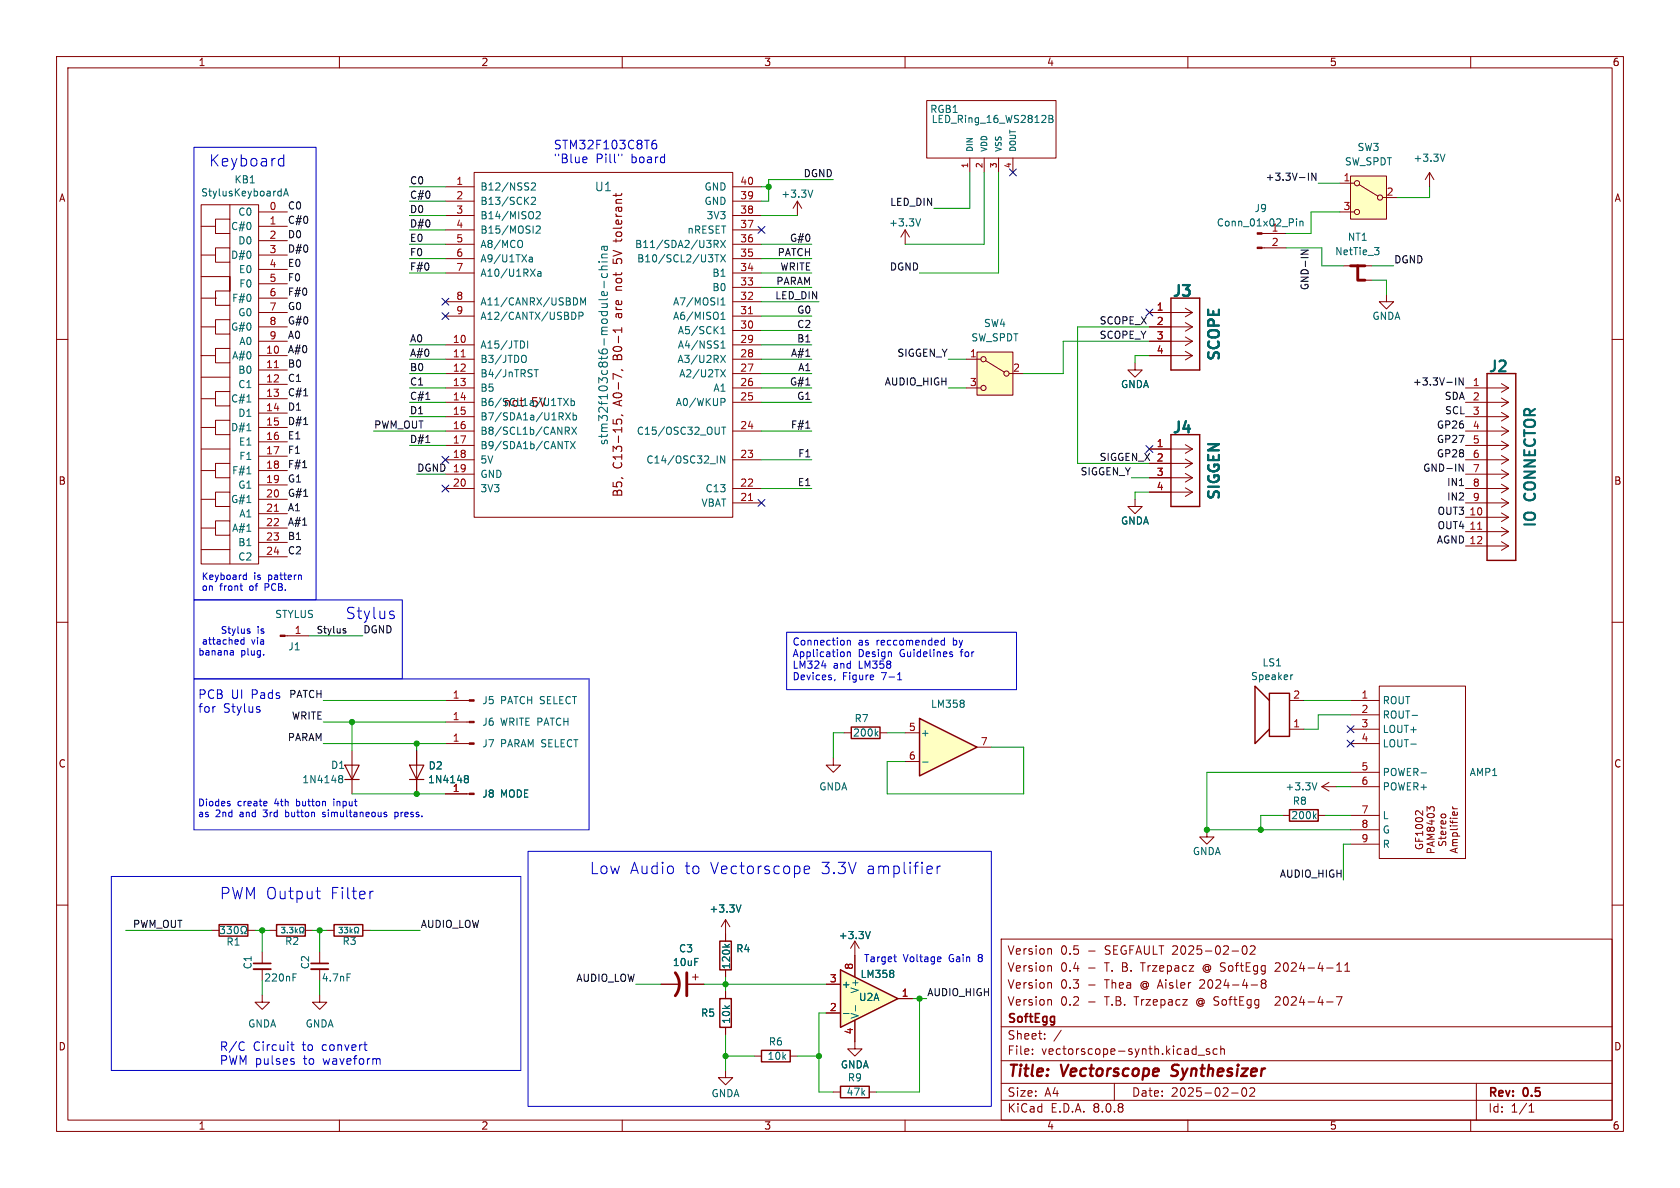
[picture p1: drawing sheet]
<svg xmlns="http://www.w3.org/2000/svg" width="297mm" height="210mm" viewBox="0 0 297 210" stroke-linecap="round" stroke-linejoin="round" font-family="sans-serif">
<g fill="none" stroke="#840000" stroke-width=".18">
<path d="M10 10h277v190h-277zM12 12h273v186h-273zM60 10v2M110 10v2M160 10v2M210 10v2M260 10v2M78.7 33h5.1M78.7 35.6h5.1M78.7 38.1h5.1M83.8 30.5h45.7v60.9h-45.7zM129.5 33h5.1"/>
<path d="M129.5 35.6h5.1M129.5 38.1h5.1M78.7 55.9h5.1M78.7 53.3h5.1M78.7 48.3h5.1M78.7 45.7h5.1M78.7 43.2h5.1M78.7 40.6h5.1M129.5 58.4h5.1M129.5 55.9h5.1M129.5 53.3h5.1M129.5 50.8h5.1"/>
<path d="M129.5 48.3h5.1M129.5 45.7h5.1M129.5 43.2h5.1M129.5 40.6h5.1M203.2 57.8h7.6M203.2 55.2h7.6M209.5 59.6l1.3 .7M209.5 57l1.3 .8M209.5 54.5l1.3 .7M210.8 57.8l-1.3 .7M210.8 55.2l-1.3 .8M10 60h2"/>
<path d="M78.7 61h5.1M78.7 63.5h5.1M78.7 66h5.1M78.7 68.6h5.1M78.7 71.1h5.1M78.7 73.7h5.1M78.7 76.2h5.1M78.7 78.7h5.1M129.5 61h5.1M129.5 63.5h5.1M129.5 66h5.1M129.5 68.6h5.1"/>
<path d="M129.5 71.1h5.1M129.5 76.2h5.1M203.2 62.9h7.6M203.2 60.3h7.6M203.2 79.4h7.6M209.5 62.1l1.3 .8M209.5 78.6l1.3 .8M210.8 62.9l-1.3 .7M210.8 60.3l-1.3 .8M210.8 79.4l-1.3 .7M259.1 68.6h7.6M259.1 71.1h7.6"/>
<path d="M259.1 73.7h7.6M259.1 76.2h7.6M259.1 78.7h7.6M265.4 78l1.3 .7M265.4 75.4l1.3 .8M265.4 72.9l1.3 .8M265.4 70.4l1.3 .7M265.4 67.8l1.3 .8M266.7 78.7l-1.3 .8M266.7 76.2l-1.3 .8M266.7 73.7l-1.3 .7M266.7 71.1l-1.3 .8"/>
<path d="M266.7 68.6l-1.3 .7M285 60h2M78.7 81.3h5.1M78.7 83.8h5.1M78.7 86.4h5.1M129.5 81.3h5.1M129.5 86.4h5.1M129.5 88.9h5.1M203.2 87h7.6M203.2 84.5h7.6M203.2 81.9h7.6M209.5 86.2l1.3 .8"/>
<path d="M209.5 83.7l1.3 .8M209.5 81.2l1.3 .7M210.8 87l-1.3 .8M210.8 84.5l-1.3 .7M210.8 81.9l-1.3 .8M259.1 81.3h7.6M259.1 83.8h7.6M259.1 86.4h7.6M259.1 88.9h7.6M259.1 96.5h7.6M259.1 94h7.6M259.1 91.4h7.6"/>
<path d="M265.4 95.8l1.3 .7M265.4 93.2l1.3 .8M265.4 90.7l1.3 .7M265.4 88.1l1.3 .8M265.4 85.6l1.3 .8M265.4 83.1l1.3 .7M265.4 80.5l1.3 .8M266.7 96.5l-1.3 .8M266.7 94l-1.3 .7M266.7 91.4l-1.3 .8M266.7 88.9l-1.3 .8M266.7 86.4l-1.3 .7"/>
<path d="M266.7 83.8l-1.3 .8M266.7 81.3l-1.3 .7M10 110h2M285 110h2M62.2 132.7v7.6M10 160h2M46.4 168.3v2M46.4 171.3v2.1M128.3 162.6l.7 1.2M128.3 162.6v2.5M128.3 162.6l-.8 1.2M151.1 168.9v3.8"/>
<path d="M177 166h108v32h-108zM185.7 176.7l.2 .2v.8M185.7 170.7l.2 .2v.8M185.7 167.7l.2 .2v.8M185.7 173.7l.2 .2v.8M212.9 170.7a.69 .69 0 0 0 0 1M217.8 168.1h1.2M219.7 167.3l.3-.1a.81 .81 0 0 1 .5 .6 .81 .81 0 0 1-.3 .8l-.1 .1a.81 .81 0 0 1-.4-1.4zM221 167.3l.6-.1 .2 .1 .1 .3-.9 1.1h.9M221.2 174.1h1.1M223.2 173.8l-.2-.2 .2-.4 .5 .1 .1 .2-.3 .3M223.2 173.8l-.2 .3v.3l.2 .3 .5-.1 .1-.2-.1-.4-.2-.2"/>
<path d="M223.2 173.8h.3M225.7 176.2l-.2 .1M225.7 170.2l-.2 .1M226.2 176.8l-.8 .9h.9M226.2 170.8l-.8 .9h.9M234.5 177.1h1.2M236.2 176.2h1l-.6 1.5M236.3 171.7h.9M236.3 170.6l.4-.4v1.5M237.7 171.7h.9M237.7 170.6l.5-.4v1.5M285 160h2"/>
<path d="M60 198v2M110 198v2M151.1 180.3v5.1h1.3l-1.3 1.3-1.2-1.3h1.2M160 198v2M177 194.5h108M177 191.5h108M177 187.5h108M177 181.5h108M182.5 186.3v.1M182.5 185.5v.1M184.7 183.6v.1M184.7 182.8v.1"/>
<path d="M187.6 182.1l-1.3 2M197 191.5v3M210 198v2M211.8 186.5h1.2M213.8 185.5l-.3-.1-.3 .2 .1 .2 .5 .2v.3h-.6M215.2 185.5l-.5-.1-.2 .3v.4l.1 .2h.6M215.8 185.5l.2-.1 .4 .1 .1 .9M215.8 184.9v1.5M217.7 193.2h1.2M219.7 192.4a.81 .81 0 0 0 .3 1.4l.2-.1 .2-.5-.2-.8M221.7 192.4v.5l-.8 .9h.9M260 198v2"/>
<path d="M261 191.5v6.5M270.3 196.6h.9M270.3 195.5l.4-.4v1.5"/>
</g>
<path d="M207 190.1l.3 .1M207.3 188.4l-.1 .4 .1 .2" fill="none" stroke="#840000" stroke-width=".4"/>
<g fill="none" stroke="#006464" stroke-width=".18">
<path d="M93.9 32.5l.5-.2 .3 .4-.8 .9h.8M93.9 35l.5-.1 .3 .3-.8 .9h.8M94.8 37.5l.5-.1 .2 .4-.8 .9h.8M92.1 42.5l.1 .1a.81 .81 0 0 1-.1 1.2M93.5 46.1l.2 .2 .4-.1M93.6 45.5h.5v.8M94.1 45.8h-.4l-.2 .2M94.8 40.1l.5-.2 .2 .4-.8 .9h.8M95.1 48.1h.5v.7M95.6 48.3l-.4 .1-.2 .1 .2 .3h.4M101.6 55.3l.2 .4-.2 .7M102 52.8l.1 .4-.1 .5"/>
<path d="M102.4 55.9l.6-.1 .1-.2-.1-.3-.6-.1v1.3M102.7 53.9v-1.3l.4 1 .4-1v1.3M105.9 46.3h.1M105.9 47.7h1.5M106.4 46.3h1M106.4 45.6h1M106.4 48.3v.5l.3 .3h.4l.2-.2v-.6M106.7 43.5l.1 .6a.3 .3 0 0 0 .3 .2 .3 .3 0 0 0 .3-.2l-.1-.6M106.8 49.7v1.2M107.4 43.5l-1 .1v.6M107.4 44.9l-1 .1v.4l.1 .2M107.4 47l-1 .1v.4l.1 .2"/>
<path d="M126.2 43.2l.7-.1 .1-.2-.1-.3-.7-.1v1.3M126.4 45h.7M126.5 43.2l.5 .6M126.7 45v1.3M127.4 45l.8 1.3M127.4 42.5l.8 1.3M127.5 53l.3-.4v1.3M127.5 55.6l.3-.4v1.3M127.5 58.1l.3-.4v1.3M127.5 59h.7M127.5 56.5h.7M127.5 53.9h.7"/>
<path d="M128.2 45l-.8 1.3M128.2 42.5l-.8 1.3M92.5 62.8a.43 .43 0 0 1 .5 .4v.5a.43 .43 0 0 1-.5 .4M92.6 60.5l.1 .3-.1 .6M93.3 60.3v1.2M94.4 65.3h.8M94.8 65.3v1.3M99.6 70.4l.9 1.3M99.8 78h.7M99.9 75.5h.5l.3 .3-.2 .3-.6 .1M100 73l.8 1.2M100.2 78v1.3"/>
<path d="M100.2 76.2l.5 .6M100.5 70.4l-.9 1.3M100.8 73l-.8 1.2M100.8 78l.9 1.3M101 70.4v1.3M101 70.9h.3l.3 .2-.2 .5h-.4M101.1 75.5l.8 1.3M101.3 73v1.2M101.3 73.5l.4-.1 .2 .2-.1 .6h-.5M101.7 78l-.9 1.3M101.9 75.5l-.8 1.3M127.4 65.3l.8 1.3"/>
<path d="M127.4 62.8l.8 1.3M127.5 70.4h.4l.3 .3-.1 .3-.6 .1M127.5 61.5h.7M127.5 60.6l.3-.3v1.2M127.6 75.5h.7M127.9 75.5v1.3M128.2 65.3l-.8 1.3M128.2 62.8l-.8 1.3M128.1 80.6v1.3l-.7-1.3v1.3M60 137.6h.1M60 137.2l.3-.1 .2 .1 .1 .2-.3 .2M60.1 137.6h.2"/>
<path d="M60.1 137.6l-.1 .1M60.3 137.6l.3 .3-.1 .4-.2 .1-.3-.1M131 160l-.4 1.2M51.8 172.8h.4M51.8 172.2h.6M151.2 177.8v.9"/>
</g>
<path d="M108.4 45.8v.7l.7 .1-.1-.6M108.9 51.3h1M108.9 50.9l.1 .4M109.9 46l-.1 .6M109.9 57.9v.9M109.9 58.3h-1.5l.2 .2M109 74.9v-.5l.3-.3 .5 .1v.7M109.8 73.4l.3 .1M109.8 65.4l.3 .1" fill="none" stroke="#840000" stroke-width=".19"/>
<path d="M132.3 55.5h.7M81.5 63.1h.7M132.3 88.5h.7M261.2 93.6h.8" fill="none" stroke="#a90000" stroke-width=".18"/>
<path d="M207 52.7h5.1v12.7h-5.1zM207 76.8h5.1v12.7h-5.1zM262.9 66h5.1v33.1h-5.1z" fill="none" stroke="#840000" stroke-width=".25"/>
<path d="M44.8 171.3h3.1" fill="none" stroke="#840000" stroke-width=".33"/>
<path d="M44.8 170.3h3.1" fill="none" stroke="#840000" stroke-width=".3"/>
<path d="M61 135.3h2.5l-1.3 2.5zM61 137.8h2.5" fill="none" stroke="#840000" stroke-width=".2"/>
<path d="M148.6 171.5l10.1 5-10.1 5.1z" fill="#ffffc2"/>
<path d="M150.5 128.5h5.1v2.1h-5.1zM224.4 122.6h3.6v7.6h-3.6zM224.4 123.8l-2.5-2.5v10.1l2.5-2.5M228 143.1h5v2.1h-5zM148.6 171.5l10.1 5-10.1 5.1z" fill="none" stroke="#840000" stroke-width=".25"/>
<g fill="none" stroke="#840000" stroke-width=".18">
<path d="M160 40.6l.8 1.3M160 40.6v2.6M160 40.6l-.7 1.3M200.7 64.1v1.3h1.2l-1.2 1.3-1.3-1.3h1.3M200.7 88.3v1.2h1.2l-1.2 1.3-1.3-1.3h1.3M50.4 112.4h4.2M149.2 129.5h1.3M155.6 129.5h1.2M228 123.8h2.5M228 128.9h2.5M233.7 139.1h2.5M233.7 139.1l1.2 .7"/>
<path d="M234.9 138.3l-1.2 .8M238.8 139.1h5M238.8 123.8h5M238.8 126.4h5M238.8 128.9h5M238.8 131.4h5M238.8 136.5h5M243.8 121.3h15.3v30.5h-15.3zM213.4 146.7v1.3h1.2l-1.2 1.2-1.3-1.2h1.3M226.7 144.1h1.3M233 144.1h1.3M238.8 144.1h5"/>
<path d="M238.8 146.7h5M238.8 149.2h5M250.2 148.1v.6h1.3M250.3 149.3a.59 .59 0 0 0 .6 .7 .59 .59 0 0 0 .6-.7h-.5v.2M250.3 144.7a.75 .75 0 0 1 1.2 .3 .72 .72 0 0 1-1.3-.2zM250.3 145.9a.75 .75 0 0 1 1.2 .3 .72 .72 0 0 1-1.3-.2zM250.8 148.3v.4M251.5 143.3v.8l-.9-.8-.4 .3 .2 .5M251.5 147v.7M251.5 147.3h-1.3l.4 .4M252.3 143.4v-.8l.5 .4 .1-.3h.5l.2 .1-.2 .6M252.3 144a.75 .75 0 0 1 1.3 .2 .72 .72 0 0 1-1.3-.1z"/>
<path d="M252.7 145.1h.9M252.8 146.5l-.2-.3-.3 .3v.3l.2 .2 .3-.3M252.8 146.5l.3-.3 .3 .1 .2 .2-.1 .3-.2 .2-.3-.1-.2-.2M252.8 146.5v.2M253 150.7l-.1-.6-.2-.1h-.3l-.1 .7h1.3M253.1 145v.7l-.9-.3M253.2 148.9v.6M253.6 148.8l-1.3 .4 1.3 .4M253.6 147.5h-1.3l.9 .4-.9 .4h1.3M254.4 148.7l-.1 .5 .2 .2h.3l.3-.5 .3-.2 .2 .3-.1 .5M254.8 146l.2 .4M254.8 147.9v.5"/>
<path d="M254.8 146.4h.8M254.8 144l.6-.1 .1 .1 .1 .3-.2 .3h-.4l-.2-.3zM255.5 145.1l.1 .4-.2 .2-.6-.1v-.5h.3l.1 .6M255.5 147l.1 .4-.2 .1h-.6v-.5l.3-.1 .1 .6M255.6 147.9l-.2 .3h-1.1M256.4 146h.1M256.4 145.1l.2 .3h1M256.4 144.7h.1M256.8 149.5h.8M256.8 142.6l.2 .4M256.8 145.1v.5M256.8 147.8h1.3"/>
<path d="M256.8 146h.8M256.8 144.7h.8M256.8 143h.8M256.9 147.8l-.1-.4 .2-.2 .6 .1v.5M257 149l-.2 .1 .1 .4M257 149h.6M257.3 150v.6M257.6 143.6v.3l-.1 .2h-.6v-.5l.2-.1 .1 .6M257.6 149.9l-1.2 .4 1.2 .5M257.6 148.4l-.7 .1-.1 .3 .2 .2M257.6 146.5l-.1 .2h-1.1M116.8 174h3.3"/>
<path d="M121.7 174h2.8M122.4 172.7h1M122.9 172.2v1M146 179.1h2.6M146 174h2.6M151.1 166.4l.8 1.2M151.1 166.4v2.5M151.1 166.4l-.7 1.2M158.7 176.5h2.6M128.3 189.2v1.3h1.2l-1.2 1.3-1.3-1.3h1.3"/>
</g>
<g fill="none" stroke="#006464" stroke-width=".18">
<path d="M162.7 38.7l-.4 1.2M228.5 119.3l-.3 .1M154.9 129.6l.3 .5M155.2 129.3l-.5 .5M232.8 138.4l-.4 1.2M249.4 131.5h1M249.6 126.5h1M251.2 136.6h1M232.3 144.2l.4 .5M232.7 143.9l-.5 .5M149.1 179.2h1M153.9 164.7l-.5 1.2"/>
<path d="M157.9 171.6v.3M157.9 172.2v.5"/>
</g>
<path d="M119.4 172a3.3 3.3 0 0 1 0 4M121.4 172v4" fill="none" stroke="#840000" stroke-width=".51"/>
<path d="M49.5 112.3h.9v.2h-.9z" fill="#840000" stroke="#840000" stroke-width=".18"/>
<path d="M162.6 127l10.1 5.1-10.1 5.1z" fill="#ffffc2"/>
<path d="M162.6 127l10.1 5.1-10.1 5.1z" fill="none" stroke="#840000" stroke-width=".25"/>
<path d="M147.3 134v1.3h1.3l-1.3 1.2-1.3-1.2h1.3M160 129.5h2.6M160 134.6h2.6M172.7 132.1h2.6" fill="none" stroke="#840000" stroke-width=".18"/>
<path d="M163.1 134.7h1M170.4 123.9v.3M170.4 124.4v.5" fill="none" stroke="#006464" stroke-width=".18"/>
<path d="M172.7 62.2h6.4v7.7h-6.4z" fill="#ffffc2"/>
<g fill="none" stroke="#840000" stroke-width=".18">
<path d="M163.8 17.8h22.9v10.1h-22.9zM35.6 36.2h10.1v63.5h-10.1zM38.1 38.7h2.5v2.6h-2.5zM40.6 36.2v2.5M45.7 37.5h5.1M141 35.6l-.8 1.2M141 35.6v2.5M141 35.6l.7 1.2M171.4 27.9v2.6M174 27.9v2.6M176.5 27.9v2.6M179.1 27.9v2.6"/>
<path d="M35.6 57.8h2.5M35.6 52.7h2.5M35.6 45.1h2.5M35.6 40h2.5M38.1 56.5h2.5v2.6h-2.5zM38.1 51.4h2.5v2.6h-2.5zM38.1 43.8h2.5v2.6h-2.5zM38.1 52.7h.1M40.6 46.4v5v-2.5h-5M40.6 41.3v2.5M40.6 54v2.5M40.6 59.1v2.5"/>
<path d="M45.7 57.8h5.1M45.7 52.7h5.1M45.7 45.1h5.1M45.7 40h5.1M45.7 42.5h5.1M45.7 47.6h5.1M45.7 50.2h5.1M45.7 55.2h5.1M223.1 43.8h4.2M223.1 41.3h4.2M35.6 62.9h.1M35.6 79.4h5"/>
<path d="M35.6 75.6h2.5M35.6 70.5h2.5M35.6 66.7h5M35.6 62.9h2.5M38.1 74.3h2.5v2.5h-2.5zM38.1 69.2h2.5v2.6h-2.5zM38.1 61.6h2.5v2.5h-2.5zM40.6 64.1v5.1M40.6 71.8v2.5M40.6 76.8v5.1M45.7 75.6h5.1M45.7 70.5h5.1"/>
<path d="M45.7 62.9h5.1M45.7 65.4h5.1M45.7 67.9h5.1M45.7 73h5.1M45.7 78.1h5.1M45.7 60.3h5.1M170.8 63.5h2.6M170.8 68.6h2.6M172.7 62.2h6.4v7.7h-6.4zM174.2 63.8l3.3 2M178.4 66h2.6M35.6 97.2h5"/>
<path d="M35.6 93.3h2.5M35.6 88.3h2.5M35.6 83.2h2.5M38.1 92.1h2.5v2.5h-2.5zM38.1 87h2.5v2.5h-2.5zM38.1 81.9h2.5v2.6h-2.5zM40.6 84.5v2.5M40.6 89.5v2.6M40.6 94.6v5.1M45.7 93.3h5.1M45.7 88.3h5.1M45.7 83.2h5.1"/>
<path d="M45.7 80.6h5.1M45.7 85.7h5.1M45.7 90.8h5.1M45.7 95.9h5.1M45.7 98.4h5.1M78.7 131.4h4.3M78.7 127.6h4.3M78.7 123.8h4.3M56.5 175.9v1.3h1.3l-1.3 1.2-1.3-1.2h1.3M128.3 165.1v1.3M128.3 171.5v1.2M128.3 175.3v1.2"/>
<path d="M128.3 181.6v1.3"/>
<circle cx="173.9" cy="63.5" r=".46"/>
<circle cx="173.9" cy="68.6" r=".46"/>
<circle cx="177.9" cy="66" r=".46"/>
</g>
<path d="M48.5 65h.7M48.5 90.4h.7" fill="none" stroke="#a90000" stroke-width=".18"/>
<g fill="none" stroke="#006464" stroke-width=".18">
<path d="M49.6 33.8l.1 .1M49.7 33.4v1.2M49.7 34.6h-.1M50.1 34.6l.5-1.2 .4 1.2M50.3 34.3h.6M143.7 33.6l-.4 1.3M185.4 20.4h.5l.2 .2-.2 .4 .2 .1 .1 .3-.3 .3h-.5zM185.4 21h.5M229.2 38.7v.1M229.2 39.1v.8M229.8 39.1v.8M229.8 39.2l.2-.1 .3 .1 .1 .7"/>
<path d="M43.6 71.1h.8M43.6 76.1h.8M43.6 83.8h.8M43.6 93.9h.8M128.1 166.9l.5 .5M129 166.9l-.5 .4"/>
</g>
<g fill="#840000" stroke="#840000" stroke-width=".18">
<path d="M83 131.3h.8v.3h-.8z"/>
<path d="M83 127.5h.8v.3h-.8z"/>
<path d="M222.2 43.7h.9v.2h-.9z"/>
<path d="M222.2 41.1h.9v.3h-.9z"/>
<path d="M83 123.7h.8v.3h-.8z"/>
</g>
<path d="M127.3 166.4h2v5.1h-2zM127.3 176.5h2v5.1h-2z" fill="none" stroke="#840000" stroke-width=".25"/>
<path d="M238.8 31.1h6.3v7.6h-6.3z" fill="#ffffc2"/>
<g fill="none" stroke="#840000" stroke-width=".18">
<path d="M236.9 32.4h2.5M236.9 37.5h2.5M238.8 31.1h6.3v7.6h-6.3zM240.3 32.6l3.3 2.1M244.5 34.9h2.5M252.7 30.5l.8 1.3M252.7 30.5v2.5M252.7 30.5l-.7 1.3M203.2 55.2h3.8M203.2 57.8h3.8M237.5 47h5.1M240 49.5h2.6"/>
<path d="M245.1 52.1v1.2h-1.3l1.3 1.3 1.3-1.3h-1.3M203.2 60.3h3.8M203.2 62.9h3.8M203.2 79.4h3.8M203.2 81.9h3.8M203.2 84.5h3.8M203.2 87h3.8M73.7 132.7v7.6M78.7 140.3h4.3M37.5 164.5h1.2M43.8 164.5h1.3M46.4 175.9v1.3h1.2l-1.2 1.2-1.3-1.2h1.3"/>
<path d="M47.6 164.5h1.3M54 164.5h1.2M56.5 168.3v2M56.5 171.3v2.1M57.8 164.5h1.3M64.1 164.5h1.3M116.8 174h3.3M121.7 174h2.8M128.3 165.1v1.3M128.3 171.5v1.2M128.3 175.3v1.2M146 174h2.6"/>
<path d="M146 179.1h2.6M151.1 168.9v3.8M158.7 176.5h2.6M128.3 181.6v1.3M133.3 186.7h1.3M139.7 186.7h1.3M147.3 193h1.3M151.1 180.3v3.9M153.7 193h1.2"/>
<circle cx="239.9" cy="32.4" r=".46"/>
<circle cx="239.9" cy="37.5" r=".46"/>
<circle cx="244" cy="34.9" r=".46"/>
</g>
<path d="M238.8 47h2.5M240 47v2.5h1.3" fill="none" stroke="#840000" stroke-width=".51"/>
<g fill="none" stroke="#006464" stroke-width=".18">
<path d="M255.5 27.2l-.5 1.3M243 43.8h.8l-.4 .4M243.7 44.3l.1 .2-.1 .5M82.2 137.6h.1M82.2 137.2l.4-.1 .2 .1v.2l-.2 .2M82.3 137.6h.3M82.3 137.6l-.1 .1M82.6 137.6l.2 .3v.4l-.2 .1-.4-.1M131 160l-.4 1.2M38.9 163.8h.8l-.4 .5 .3 .1v.5l-.1 .1-.6-.1M40.1 163.8h.8l-.4 .5 .4 .1v.5l-.2 .1-.6-.1M41.5 163.9l.2-.1a.68 .68 0 0 1 .4 .6 .68 .68 0 0 1-.4 .6l-.2-.1-.1-.3z"/>
<path d="M42.6 165h.3v-.2a.54 .54 0 0 1-.3-.7 .54 .54 0 0 1 .8-.3 .58 .58 0 0 1-.1 1v.2h.3M49.8 163.9h.6l-.4 .4 .3 .1v.4l-.1 .1-.4-.1M50.8 164.8v.1M51.2 163.9h.6l-.3 .4 .2 .1v.4l-.1 .1-.4-.1M52.2 163.9v1M52.3 164.5l.3 .4M52.6 164.3l-.4 .3M53 164.9h.2v-.2a.42 .42 0 0 1-.2-.6 .42 .42 0 0 1 .6-.1l.1 .4-.2 .5h.2M59.9 163.9h.6l-.3 .4 .3 .1v.4l-.2 .1-.4-.1M60.9 163.9h.6l-.4 .4 .3 .1v.4l-.1 .1-.4-.1M61.4 172.2h.6M61.9 163.9v1"/>
<path d="M62 164.5l.3 .4M62.3 164.3l-.4 .3M62.7 164.9h.2v-.2a.42 .42 0 0 1-.2-.6 .42 .42 0 0 1 .6-.1l.1 .4-.2 .5h.2M128.1 166.9l.5 .5M129 166.9l-.5 .4M149.1 179.2h1M151.2 177.8v.9M153.9 164.7l-.5 1.2M157.9 171.6v.3M157.9 172.2v.5"/>
</g>
<path d="M83 140.2h.8v.3h-.8z" fill="#840000" stroke="#840000" stroke-width=".18"/>
<path d="M72.4 135.3h2.5l-1.2 2.5zM72.4 137.8h2.5" fill="none" stroke="#840000" stroke-width=".2"/>
<path d="M55 171.3h3" fill="none" stroke="#840000" stroke-width=".33"/>
<path d="M55 170.3h3" fill="none" stroke="#840000" stroke-width=".3"/>
<path d="M38.7 163.4h5.1v2.1h-5.1zM48.9 163.4h5.1v2.1h-5.1zM59.1 163.4h5v2.1h-5zM134.6 185.7h5.1v2h-5.1zM148.6 192h5.1v2.1h-5.1z" fill="none" stroke="#840000" stroke-width=".25"/>
<g fill="none" stroke="#0f0f0f" stroke-width=".18">
<path d="M231.3 30.6v1.3M232.6 30.6v1.3l-.7-1.3v1.3M230 44.2h1.3l-1.3 .7M53.7 75.1h.7M53.7 70h.7M75.3 70.6h.7M75.3 78.2h.7M142.4 63h.8M142.4 75.7h.8M257.3 66.8v1.3M258.7 66.8v1.3l-.7-1.3v1.3M53.5 92.8h.7"/>
<path d="M53.5 82.7h.7M258 82l.7 1.3v-1.3M60.8 111.5l.3 .1 .1 .1-.2 .2h-.2M61 111.1l.1 .1"/>
</g>
<g fill="none" stroke="#0000c2" stroke-width=".18">
<path d="M34.3 26h21.6v80h-21.6zM49.4 29.2l.2 .1 .6-.1M49.4 28.1l.2-.1 .6 .1M50.2 27.3v2M103.3 27.7l.4 .1 .1 .3-.8 .2M103.7 28.7l-.4 .1M109.9 27.2v.3M115.3 25.5l.5-.1 .3 .3-.1 .5-.5 .1-.2-.1M116 24.8a.54 .54 0 0 0-.7 .4M34.3 106h36.8v14h-36.8zM40.9 115l.3 .1 .1 .7M41.3 115.7l-.4 .1"/>
<path d="M41.3 115.3h-.4M42.4 103.6h.5M42.7 104.3l.2 .1M43.1 102.4h.5M43.1 101.7h.5M43.1 112.7v1.2M43.1 113.1h-.3l-.2 .2 .1 .5h.4M43.6 101.3v1.1M43.9 111.6h.3v.2l-.2 .2h-.2M43.9 111.2h.3M46.6 115.7v.1M53.1 101.7l.2 .1v.6"/>
<path d="M69.2 108.7l.4 .1 .1 .3-.3 .3h-.3M69.2 108l.4 .1M139.1 111.8h40.6v10.1h-40.6zM145.3 117.7h.7M149.1 115.3l.1 .2-.1 .5M149.8 113.2v.8M149.8 115.2v.9M149.8 113.3l.2-.1h.3v.8M149.8 115.4l.2-.2 .3 .1v.8M158.7 119.3l.3-.4v1.3M167 113.2h-.4l-.2 .2 .1 .6h.5M167 112.8v1.2"/>
<path d="M168.1 115.2h.1M168.1 115.7h.3v.2l-.2 .2h-.2M34.3 120h69.8v26.7h-69.8zM45.8 125.4l.2 .2-.2 .3M45.8 124.9l.1 .1M147.6 120.1l-.1 .3M158.7 120.2h.7M19.7 154.9h72.4v34.3h-72.4zM40.5 142.1l.2 .1-.2 .3M40.5 141.7h.2M47 141.7l.2 .2-.6 .2M47.1 142.4l-.1 .1"/>
<path d="M50.5 143.2v1.2M50.5 144.3l.1 .1M50.6 143.6h-.1M55.8 157.5h.8M56.1 158.6l.1 .2 .4 .1M57 144.3l.4 .1M57.4 143.6l-.4 .2 .1 .1 .3 .1M59 141.3v.1M59 141.7v.8M66 157.5l-.5 .2M68.1 144h.2l.1 .2-.2 .2h-.2M68.1 143.6h.2"/>
<path d="M69.8 144.3h.5M69.8 143.6h.5M69.8 143.6v1.2M93.3 150.5h82v45.1h-82zM142.2 153.8l.9-.2-.1-.4-.5-.1-.3 .3 .1 .9 .2 .1 .5-.1M164.7 153.2l.1 .4-.9 .2M165.7 153.1v1.3M166.3 153.1a.51 .51 0 0 0-.6 .4M158 169.2h.5M158.2 169.9l.3 .1M166.2 169.2l.1 .3-.6 .1M166.3 169.9l-.1 .1"/>
<path d="M42.9 184.2l.3 .1M43.2 185.6l-.3 .1M51.4 184.7h.6M51.6 184.2v1.3l.4 .2M51.8 187.6l.2 .3-.2 .3M51.8 187.1l.2 .1M64.3 184.7h.6M64.6 185.6l.3 .1M67 187.1l.2 .3v.8"/>
</g>
<g fill="none" stroke="#009600" stroke-width=".18">
<path d="M72.4 35.6h6.3M72.4 38.1h6.3M72.4 33h6.3M134.6 38.1h6.4M134.6 33h1.3M147.3 31.8h-11.4v3.8h-1.3M171.4 30.5v6.3h-6.3M174 30.5v12.7h-14M176.5 30.5v17.8h-13.9M233 32.4h3.9M236.9 37.5h-5.1v3.8h-4.5M252.7 33v1.9h-5.7"/>
<path d="M72.4 48.3h6.3M72.4 43.2h6.3M72.4 45.7h6.3M72.4 40.6h6.3M134.6 53.3h10.2M134.6 55.9h8.9M134.6 58.4h8.9M134.6 50.8h8.9M134.6 48.3h8.9M134.6 43.2h8.9M134.6 45.7h8.9M203.2 57.8h-12.7v24.1h12.7"/>
<path d="M227.3 43.8h6.4v3.2h3.8M242.6 47h3.8M242.6 49.5h2.5v2.6M66 76.2h12.7M72.4 66h6.3M72.4 73.7h6.3M72.4 78.7h6.3M72.4 71.1h6.3M72.4 68.6h6.3M72.4 63.5h6.3M72.4 61h6.3M134.6 66h8.9"/>
<path d="M134.6 76.2h8.9M134.6 71.1h8.9M134.6 68.6h8.9M134.6 63.5h8.9M134.6 61h8.9M167.6 68.6h3.2M167.6 63.5h3.2M203.2 60.3h-15.2v5.7h-7M203.2 62.9h-2.5v1.2M73.7 83.8h5M134.6 86.4h8.9M134.6 81.3h8.9"/>
<path d="M200 84.5h3.2M203.2 87h-2.5v1.3M54.6 112.4h9.5M57.1 127.6h21.6M57.1 131.4h21.6M57.1 123.8h21.6M62.2 127.6v5.1M73.7 131.4v1.3M149.2 129.5h-1.9v4.5M156.8 129.5h3.2M175.3 132.1h5.7v8.2h-24.2v-5.7h3.2M230.5 123.8h8.3"/>
<path d="M236.2 139.1h2.6M238.8 126.4h-5.8v2.5h-2.5M238.8 136.5h-25.4v10.2h25.4M62.2 140.3h16.5M226.7 144.1h-3.8v2.6M234.3 144.1h4.5M238.8 149.2h-1.3v6.4M22.2 164.5h15.3M45.1 164.5h2.5M46.4 164.5v3.8M46.4 173.4v2.5M55.2 164.5h2.6"/>
<path d="M56.5 164.5v3.8M56.5 173.4v2.5M65.4 164.5h8.9M112.4 174h4.4M124.5 174h21.5M128.3 172.7v2.6M146 179.1h-1.2v13.9h2.5M161.3 176.5h2.5M162.6 176.5v16.5h-7.7M128.3 182.9v6.3M128.3 186.7h5M141 186.7h3.8"/>
</g>
<g fill="none" stroke="#000084" stroke-width=".18">
<path d="M178.5 29.9l1.2 1.2M179.7 29.9l-1.2 1.2M78.1 55.3l1.2 1.2M78.1 52.7l1.2 1.2M79.3 55.3l-1.2 1.2M79.3 52.7l-1.2 1.2M134 40l1.2 1.2M135.2 40l-1.2 1.2M202.6 54.6l1.2 1.3M203.8 54.6l-1.2 1.3M202.6 78.8l1.2 1.2M203.8 78.8l-1.2 1.2"/>
<path d="M78.1 85.8l1.2 1.2M78.1 80.7l1.2 1.2M79.3 85.8l-1.2 1.2M79.3 80.7l-1.2 1.2M134 88.3l1.2 1.2M135.2 88.3l-1.2 1.2M238.2 130.8l1.2 1.3M238.2 128.3l1.2 1.2M239.4 130.8l-1.2 1.3M239.4 128.3l-1.2 1.2"/>
</g>
<g fill="#009600" stroke="#009600" stroke-width=".18">
<circle cx="135.9" cy="33" r=".46"/>
<circle cx="213.4" cy="146.7" r=".46"/>
<circle cx="222.9" cy="146.7" r=".46"/>
<circle cx="46.4" cy="164.5" r=".46"/>
<circle cx="56.5" cy="164.5" r=".46"/>
<circle cx="73.7" cy="140.3" r=".46"/>
<circle cx="73.7" cy="131.4" r=".46"/>
<circle cx="62.2" cy="127.6" r=".46"/>
<circle cx="162.6" cy="176.5" r=".46"/>
<circle cx="128.3" cy="186.7" r=".46"/>
<circle cx="128.3" cy="174" r=".46"/>
<circle cx="144.8" cy="186.7" r=".46"/>
</g>
<g font-size="2.8" fill="#0000c2">
<text x="36.8" y="29.6">Keyboard</text>
<text x="61" y="109.6">Stylus</text>
<text x="104.1" y="154.7">Low</text>
<text x="111.3" y="154.7">Audio</text>
<text x="121" y="154.7">to</text>
<text x="125.5" y="154.7">Vectorscope</text>
<text x="145.2" y="154.7">3.3V</text>
<text x="153.2" y="154.7">amplifier</text>
<text x="38.7" y="159.1">PWM Output</text>
<text x="58.3" y="159.1">Filter</text>
</g>
<g font-size="2.8" fill="#840000">
<text x="178" y="190.9">Title:</text>
<text x="187.7" y="190.9">Vectorscope</text>
<text x="208" y="190.9">Synthesizer</text>
</g>
<g font-size="2.7" fill="#006464">
<text x="207" y="53">J3</text>
<text x="216.1" y="64.1" transform="rotate(-90 216.1 64.1)">SCOPE</text>
<text x="262.9" y="66.3">J2</text>
<text x="207" y="77.1">J4</text>
<text x="216.1" y="88.7" transform="rotate(-90 216.1 88.7)">SIGGEN</text>
<text x="272" y="88.4" transform="rotate(-90 272 88.4)">CONNECTOR</text>
<text x="272" y="93.5" transform="rotate(-90 272 93.5)">IO</text>
</g>
<g font-size="2.1" fill="#0000c2">
<text x="97.8" y="26.5">STM32F103C8T6</text>
<text x="97.8" y="29">&quot;Blue</text>
<text x="105.3" y="29">Pill&quot;</text>
<text x="111.6" y="29">board</text>
<text x="34.9" y="123.7">PCB</text>
<text x="40.8" y="123.7">UI</text>
<text x="44.4" y="123.7">Pads</text>
<text x="34.9" y="126.1">for</text>
<text x="39.4" y="126.1">Stylus</text>
<text x="38.7" y="185.9">R/C</text>
<text x="44.7" y="185.9">Circuit</text>
<text x="53.5" y="185.9">to</text>
<text x="57" y="185.9">convert</text>
<text x="38.7" y="188.3">PWM pulses</text>
<text x="53.7" y="188.3">to</text>
<text x="57.3" y="188.3">waveform</text>
</g>
<g font-size="2.1" fill="#006464">
<text x="105.1" y="34">U1</text>
<text x="88.9" y="72.2">not</text>
<text x="94" y="72.2">5V</text>
<text x="107.7" y="78.8" transform="rotate(-90 107.7 78.8)">stm32f103c8t6-module-china</text>
</g>
<g font-size="2.1" fill="#840000">
<text x="110.3" y="41.2" transform="rotate(-90 110.3 41.2)">tolerant</text>
<text x="110.3" y="45.4" transform="rotate(-90 110.3 45.4)">5V</text>
<text x="110.3" y="50.5" transform="rotate(-90 110.3 50.5)">not</text>
<text x="110.3" y="55.5" transform="rotate(-90 110.3 55.5)">are</text>
<text x="110.3" y="63.3" transform="rotate(-90 110.3 63.3)">B0-1</text>
<text x="110.3" y="71.5" transform="rotate(-90 110.3 71.5)">A0-7,</text>
<text x="110.3" y="82.9" transform="rotate(-90 110.3 82.9)">C13-15,</text>
<text x="110.3" y="88" transform="rotate(-90 110.3 88)">B5,</text>
<text x="178" y="172">Version</text>
<text x="178" y="169">Version</text>
<text x="187.4" y="172">0.4</text>
<text x="187.4" y="169">0.5</text>
<text x="192.3" y="172">-</text>
<text x="192.3" y="169">-</text>
<text x="195.5" y="172">T. B.</text>
<text x="195.5" y="169">SEGFAULT 2025-02-02</text>
<text x="202.1" y="172">Trzepacz</text>
<text x="213.2" y="172">@ SoftEgg</text>
<text x="226.3" y="172">2024-4-11</text>
<text x="178" y="178">Version</text>
<text x="178" y="175">Version</text>
<text x="187.4" y="178">0.2</text>
<text x="187.4" y="175">0.3</text>
<text x="192.3" y="178">-</text>
<text x="192.3" y="175">-</text>
<text x="195.5" y="178">T.B.</text>
<text x="195.5" y="175">Thea</text>
<text x="200.8" y="178">Trzepacz</text>
<text x="201.9" y="175">@ Aisler</text>
<text x="211.9" y="178">@ SoftEgg</text>
<text x="212.7" y="175">2024-4-8</text>
<text x="226.3" y="178">2024-4-7</text>
<text x="178" y="184">Sheet:</text>
<text x="178" y="181.2">SoftEgg</text>
<text x="178" y="186.7">File:</text>
<text x="184.1" y="186.7">vectorscope-synth.kicad_sch</text>
<text x="178" y="196.9">KiCad</text>
<text x="178" y="194.1">Size:</text>
<text x="184.7" y="194.1">A4</text>
<text x="185.7" y="196.9">E.D.A.</text>
<text x="193.3" y="196.9">8.0.8</text>
<text x="200" y="194.1">Date:</text>
<text x="207" y="194.1">2025-02-02</text>
<text x="263" y="194.3">Rev:</text>
<text x="263" y="196.9">Id:</text>
<text x="267.1" y="196.9">1/1</text>
<text x="269.4" y="194.3">0.5</text>
</g>
<g font-size="1.8" fill="#840000">
<text x="35" y="11.9">1</text>
<text x="85" y="11.9">2</text>
<text x="135" y="11.9">3</text>
<text x="185" y="11.9">4</text>
<text x="235" y="11.9">5</text>
<text x="285" y="11.9">6</text>
<text x="10.3" y="35.9">A</text>
<text x="285.3" y="35.9">A</text>
<text x="10.3" y="85.9">B</text>
<text x="285.3" y="85.9">B</text>
<text x="10.3" y="135.9">C</text>
<text x="285.3" y="135.9">C</text>
<text x="10.3" y="185.9">D</text>
<text x="285.3" y="185.9">D</text>
<text x="35" y="199.9">1</text>
<text x="85" y="199.9">2</text>
<text x="135" y="199.9">3</text>
<text x="185" y="199.9">4</text>
<text x="235" y="199.9">5</text>
<text x="285" y="199.9">6</text>
</g>
<g font-size="1.8" fill="#006464">
<text x="164.3" y="20.2">RGB1</text>
<text x="164.6" y="21.9">LED_Ring_16_WS2812B</text>
<text x="237.7" y="29.4">SW_SPDT</text>
<text x="239.9" y="26.9">SW3</text>
<text x="249.8" y="28.8">+3.3V</text>
<text x="35.5" y="34.9">StylusKeyboardA</text>
<text x="41.4" y="32.6">KB1</text>
<text x="84.8" y="33.9">B12/NSS2</text>
<text x="124.5" y="33.9">GND</text>
<text x="138" y="35.2">+3.3V</text>
<text x="40.8" y="40.9">C#0</text>
<text x="42" y="38.3">C0</text>
<text x="84.8" y="36.4">B13/SCK2</text>
<text x="84.8" y="39">B14/MISO2</text>
<text x="84.8" y="41.5">B15/MOSI2</text>
<text x="121.4" y="41.5">nRESET</text>
<text x="124.5" y="36.4">GND</text>
<text x="124.8" y="39">3V3</text>
<text x="157.1" y="40.2">+3.3V</text>
<text x="215" y="40.2">Conn_01x02_Pin</text>
<text x="221.7" y="37.7">J9</text>
<text x="224.7" y="41">1</text>
<text x="40.8" y="45.9">D#0</text>
<text x="42" y="43.4">D0</text>
<text x="84.8" y="44">A8/MCO</text>
<text x="84.8" y="46.6">A9/U1TXa</text>
<text x="112.2" y="44">B11/SDA2/U3RX</text>
<text x="112.5" y="46.6">B10/SCL2/U3TX</text>
<text x="235.9" y="45.3">NetTie_3</text>
<text x="238.2" y="42.8">NT1</text>
<text x="40.9" y="53.6">F#0</text>
<text x="42.1" y="48.5">E0</text>
<text x="42.2" y="51">F0</text>
<text x="84.8" y="49.1">A10/U1RXa</text>
<text x="125.8" y="51.7">B0</text>
<text x="125.8" y="49.1">B1</text>
<text x="40.8" y="58.6">G#0</text>
<text x="42" y="56.1">G0</text>
<text x="84.8" y="54.2">A11/CANRX/USBDM</text>
<text x="84.8" y="56.7">A12/CANTX/USBDP</text>
<text x="118.9" y="56.7">A6/MISO1</text>
<text x="118.9" y="54.2">A7/MOSI1</text>
<text x="119.7" y="59.3">A5/SCK1</text>
<text x="173.9" y="58">SW4</text>
<text x="242.5" y="56.7">GNDA</text>
<text x="40.9" y="63.7">A#0</text>
<text x="42.2" y="61.2">A0</text>
<text x="84.8" y="61.8">A15/JTDI</text>
<text x="84.8" y="64.4">B3/JTDO</text>
<text x="119.7" y="64.4">A3/U2RX</text>
<text x="119.7" y="61.8">A4/NSS1</text>
<text x="171.6" y="60.6">SW_SPDT</text>
<text x="40.8" y="71.3">C#1</text>
<text x="42" y="66.3">B0</text>
<text x="42" y="68.8">C1</text>
<text x="84.8" y="66.9">B4/JnTRST</text>
<text x="84.8" y="69.4">B5</text>
<text x="84.8" y="72">B6/SCL1a/U1TXb</text>
<text x="119.4" y="72">A0/WKUP</text>
<text x="120" y="66.9">A2/U2TX</text>
<text x="126" y="69.4">A1</text>
<text x="198.1" y="68.8">GNDA</text>
<text x="40.8" y="76.4">D#1</text>
<text x="42" y="73.9">D1</text>
<text x="84.8" y="74.5">B7/SDA1a/U1RXb</text>
<text x="84.8" y="77.1">B8/SCL1b/CANRX</text>
<text x="112.5" y="77.1">C15/OSC32_OUT</text>
<text x="42.1" y="79">E1</text>
<text x="42.2" y="81.5">F1</text>
<text x="84.8" y="79.6">B9/SDA1b/CANTX</text>
<text x="84.8" y="82.1">5V</text>
<text x="114.2" y="82.1">C14/OSC32_IN</text>
<text x="40.8" y="89.1">G#1</text>
<text x="40.9" y="84">F#1</text>
<text x="42" y="86.6">G1</text>
<text x="84.8" y="84.7">GND</text>
<text x="84.8" y="87.2">3V3</text>
<text x="123.9" y="89.8">VBAT</text>
<text x="124.6" y="87.2">C13</text>
<text x="40.9" y="94.2">A#1</text>
<text x="42.2" y="91.7">A1</text>
<text x="198.1" y="92.9">GNDA</text>
<text x="42" y="96.7">B1</text>
<text x="42" y="99.3">C2</text>
<text x="48.6" y="109.4">STYLUS</text>
<text x="50.9" y="115.2">J1</text>
<text x="223.1" y="118">LS1</text>
<text x="85.2" y="124.7">J5 PATCH SELECT</text>
<text x="164.5" y="125.3">LM358</text>
<text x="221.1" y="120.4">Speaker</text>
<text x="244.3" y="124.7">ROUT</text>
<text x="85.2" y="128.5">J6 WRITE PATCH</text>
<text x="150.7" y="130.4">200k</text>
<text x="151" y="127.9">R7</text>
<text x="162.7" y="130.4">+</text>
<text x="244.3" y="127.2">ROUT-</text>
<text x="244.3" y="129.8">LOUT+</text>
<text x="58.4" y="136.1">D1</text>
<text x="75.7" y="136.2">D2</text>
<text x="85.2" y="132.3">J7 PARAM SELECT</text>
<text x="244.3" y="132.3">LOUT-</text>
<text x="244.3" y="137.4">POWER-</text>
<text x="259.7" y="137.4">AMP1</text>
<text x="53.3" y="138.7">1N4148</text>
<text x="75.6" y="138.7">1N4148</text>
<text x="79.9" y="140.1">1</text>
<text x="85.2" y="141.2">J8 MODE</text>
<text x="144.7" y="139.9">GNDA</text>
<text x="227.1" y="139.9">+3.3V</text>
<text x="228.4" y="142.5">R8</text>
<text x="244.3" y="139.9">POWER+</text>
<text x="228.2" y="145">200k</text>
<text x="244.3" y="145">L</text>
<text x="244.3" y="147.5">G</text>
<text x="210.8" y="151.4">GNDA</text>
<text x="244.3" y="150.1">R</text>
<text x="125.3" y="161.5">+3.3V</text>
<text x="39.9" y="167.4">R1</text>
<text x="50.3" y="167.2">R2</text>
<text x="60.5" y="167.2">R3</text>
<text x="148.2" y="166.2">+3.3V</text>
<text x="44.7" y="171.4" transform="rotate(-90 44.7 171.4)">C1</text>
<text x="46.6" y="173.7">220nF</text>
<text x="54.8" y="171.4" transform="rotate(-90 54.8 171.4)">C2</text>
<text x="56.8" y="173.7">4.7nF</text>
<text x="118.9" y="171">10uF</text>
<text x="119.9" y="168.6">C3</text>
<text x="129.3" y="171.4" transform="rotate(-90 129.3 171.4)">120k</text>
<text x="130.1" y="168.6">R4</text>
<text x="152" y="173.1">LM358</text>
<text x="123.8" y="179.9">R5</text>
<text x="148.7" y="174.9">+</text>
<text x="151.8" y="177.1">U2A</text>
<text x="152" y="175.7" transform="rotate(-90 152 175.7)">V+</text>
<text x="43.8" y="181.8">GNDA</text>
<text x="53.9" y="181.8">GNDA</text>
<text x="129.3" y="181.1" transform="rotate(-90 129.3 181.1)">10k</text>
<text x="135.8" y="185">R6</text>
<text x="152" y="180.2" transform="rotate(-90 152 180.2)">V-</text>
<text x="135.6" y="187.6">10k</text>
<text x="148.5" y="189.1">GNDA</text>
<text x="149.8" y="191.4">R9</text>
<text x="125.7" y="194.2">GNDA</text>
<text x="149.6" y="193.9">47k</text>
</g>
<g font-size="1.8" fill="#0f0f0f">
<text x="72.4" y="32.7">C0</text>
<text x="72.4" y="35.2">C#0</text>
<text x="142" y="31.4">DGND</text>
<text x="223.6" y="32">+3.3V-IN</text>
<text x="50.8" y="39.7">C#0</text>
<text x="50.8" y="37.1">C0</text>
<text x="72.4" y="37.8">D0</text>
<text x="72.4" y="40.3">D#0</text>
<text x="157.3" y="36.5">LED_DIN</text>
<text x="50.8" y="47.3">E0</text>
<text x="50.8" y="42.2">D0</text>
<text x="50.8" y="44.7">D#0</text>
<text x="72.4" y="45.4">F0</text>
<text x="72.4" y="42.8">E0</text>
<text x="72.4" y="47.9">F#0</text>
<text x="137.4" y="45.4">PATCH</text>
<text x="137.9" y="47.9">WRITE</text>
<text x="139.6" y="42.8">G#0</text>
<text x="157.2" y="47.9">DGND</text>
<text x="246.4" y="46.6">DGND</text>
<text x="50.8" y="52.4">F#0</text>
<text x="50.8" y="49.8">F0</text>
<text x="137" y="53">LED_DIN</text>
<text x="137.1" y="50.5">PARAM</text>
<text x="231.4" y="51.4" transform="rotate(-90 231.4 51.4)">GND-IN</text>
<text x="50.8" y="60">A0</text>
<text x="50.8" y="57.4">G#0</text>
<text x="50.8" y="54.9">G0</text>
<text x="140.8" y="55.5">G0</text>
<text x="140.8" y="58.1">C2</text>
<text x="194.3" y="57.4">SCOPE_X</text>
<text x="194.3" y="60">SCOPE_Y</text>
<text x="50.8" y="62.5">A#0</text>
<text x="50.8" y="65.1">B0</text>
<text x="72.4" y="65.7">B0</text>
<text x="72.4" y="60.6">A0</text>
<text x="72.4" y="63.2">A#0</text>
<text x="139.7" y="63.2">A#1</text>
<text x="140.8" y="60.6">B1</text>
<text x="141" y="65.7">A1</text>
<text x="158.5" y="63.2">SIGGEN_Y</text>
<text x="50.8" y="67.6">C1</text>
<text x="50.8" y="70.1">C#1</text>
<text x="72.4" y="70.8">C#1</text>
<text x="72.4" y="68.2">C1</text>
<text x="139.6" y="68.2">G#1</text>
<text x="140.8" y="70.8">G1</text>
<text x="156.3" y="68.2">AUDIO_HIGH</text>
<text x="249.7" y="68.2">+3.3V-IN</text>
<text x="255.3" y="70.8">SDA</text>
<text x="50.8" y="75.2">D#1</text>
<text x="50.8" y="72.7">D1</text>
<text x="50.8" y="77.8">E1</text>
<text x="66" y="75.9">PWM_OUT</text>
<text x="72.4" y="73.3">D1</text>
<text x="139.7" y="75.9">F#1</text>
<text x="253.9" y="75.9">GP26</text>
<text x="255.4" y="73.3">SCL</text>
<text x="50.8" y="82.8">F#1</text>
<text x="50.8" y="80.3">F1</text>
<text x="72.4" y="78.4">D#1</text>
<text x="73.7" y="83.5">DGND 19</text>
<text x="141" y="80.9">F1</text>
<text x="194.3" y="81.6">SIGGEN_X 2</text>
<text x="251.5" y="83.5">GND-IN</text>
<text x="253.9" y="80.9">GP28</text>
<text x="253.9" y="78.4">GP27</text>
<text x="50.8" y="85.4">G1</text>
<text x="50.8" y="87.9">G#1</text>
<text x="140.9" y="86">E1</text>
<text x="190.9" y="84.1">SIGGEN_Y</text>
<text x="255.7" y="88.6">IN2</text>
<text x="255.7" y="86">IN1</text>
<text x="50.8" y="95.5">B1</text>
<text x="50.8" y="90.5">A1</text>
<text x="50.8" y="93">A#1</text>
<text x="254" y="91.1">OUT3</text>
<text x="254" y="93.6">OUT4</text>
<text x="50.8" y="98.1">C2</text>
<text x="253.9" y="96.2">AGND 12</text>
<text x="64.1" y="112">DGND</text>
<text x="51" y="123.5">PATCH</text>
<text x="50.8" y="131.1">PARAM</text>
<text x="51.5" y="127.3">WRITE</text>
<text x="226.2" y="155.2">AUDIO_HIGH</text>
<text x="23.4" y="164.1">PWM_OUT</text>
<text x="74.3" y="164.1">AUDIO_LOW</text>
<text x="101.8" y="173.6">AUDIO_LOW</text>
<text x="163.8" y="176.2">AUDIO_HIGH</text>
</g>
<g font-size="1.8" fill="#a90000">
<text x="80.6" y="32.8">1</text>
<text x="80.6" y="35.3">2</text>
<text x="130.8" y="35.3">39</text>
<text x="130.8" y="32.8">40</text>
<text x="237.4" y="32.1">1</text>
<text x="245" y="34.7">2</text>
<text x="47.6" y="37.2">0</text>
<text x="47.6" y="39.8">1</text>
<text x="80.6" y="37.8">3</text>
<text x="80.6" y="40.4">4</text>
<text x="130.8" y="40.4">37</text>
<text x="130.8" y="37.8">38</text>
<text x="237.4" y="37.2">3</text>
<text x="47.6" y="42.3">2</text>
<text x="47.6" y="44.8">3</text>
<text x="47.6" y="47.4">4</text>
<text x="80.6" y="42.9">5</text>
<text x="80.6" y="45.5">6</text>
<text x="130.8" y="45.5">35</text>
<text x="130.8" y="42.9">36</text>
<text x="224.7" y="43.6">2</text>
<text x="47.6" y="49.9">5</text>
<text x="47.6" y="52.5">6</text>
<text x="80.6" y="48">7</text>
<text x="80.6" y="53.1">8</text>
<text x="130.8" y="53.1">32</text>
<text x="130.8" y="50.5">33</text>
<text x="130.8" y="48">34</text>
<text x="47.6" y="55">7</text>
<text x="47.6" y="57.5">8</text>
<text x="80.6" y="55.6">9</text>
<text x="130.8" y="58.2">30</text>
<text x="130.8" y="55.6">31</text>
<text x="204.4" y="55">1</text>
<text x="204.4" y="57.5">2</text>
<text x="46.9" y="62.6">10</text>
<text x="46.9" y="65.2">11</text>
<text x="47.6" y="60.1">9</text>
<text x="80" y="60.7">10</text>
<text x="80" y="63.2">11</text>
<text x="80" y="65.8">12</text>
<text x="130.8" y="65.8">27</text>
<text x="130.8" y="63.2">28</text>
<text x="130.8" y="60.7">29</text>
<text x="171.4" y="63.2">1</text>
<text x="179" y="65.8">2</text>
<text x="204.4" y="60.1">3</text>
<text x="204.4" y="62.6">4</text>
<text x="46.9" y="67.7">12</text>
<text x="46.9" y="70.2">13</text>
<text x="80" y="68.3">13</text>
<text x="80" y="70.9">14</text>
<text x="130.8" y="70.9">25</text>
<text x="130.8" y="68.3">26</text>
<text x="171.4" y="68.3">3</text>
<text x="260.3" y="68.3">1</text>
<text x="260.3" y="70.9">2</text>
<text x="46.9" y="72.8">14</text>
<text x="46.9" y="75.3">15</text>
<text x="46.9" y="77.9">16</text>
<text x="80" y="73.4">15</text>
<text x="80" y="75.9">16</text>
<text x="130.8" y="75.9">24</text>
<text x="260.3" y="73.4">3</text>
<text x="260.3" y="75.9">4</text>
<text x="46.9" y="80.4">17</text>
<text x="46.9" y="82.9">18</text>
<text x="80" y="78.5">17</text>
<text x="80" y="81">18</text>
<text x="130.8" y="81">23</text>
<text x="204.4" y="79.1">1</text>
<text x="204.4" y="81.7">2</text>
<text x="260.3" y="78.5">5</text>
<text x="260.3" y="81">6</text>
<text x="260.3" y="83.6">7</text>
<text x="46.9" y="85.5">19</text>
<text x="46.9" y="88">20</text>
<text x="80" y="86.1">20</text>
<text x="130.8" y="88.6">21</text>
<text x="130.8" y="86.1">22</text>
<text x="204.4" y="84.2">3</text>
<text x="204.4" y="86.7">4</text>
<text x="260.3" y="86.1">8</text>
<text x="260.3" y="88.6">9</text>
<text x="46.9" y="90.6">21</text>
<text x="46.9" y="93.1">22</text>
<text x="46.9" y="95.6">23</text>
<text x="259.7" y="91.2">10</text>
<text x="259.7" y="93.7">11</text>
<text x="46.9" y="98.2">24</text>
<text x="52" y="112.1">1</text>
<text x="79.9" y="123.6">1</text>
<text x="228.5" y="123.6">2</text>
<text x="240.6" y="123.6">1</text>
<text x="79.9" y="131.2">1</text>
<text x="79.9" y="127.4">1</text>
<text x="160.6" y="129.3">5</text>
<text x="173.3" y="131.8">7</text>
<text x="228.5" y="128.7">1</text>
<text x="240.6" y="126.1">2</text>
<text x="240.6" y="128.7">3</text>
<text x="240.6" y="131.2">4</text>
<text x="160.6" y="134.4">6</text>
<text x="240.6" y="136.3">5</text>
<text x="240.6" y="138.8">6</text>
<text x="240.6" y="143.9">7</text>
<text x="240.6" y="146.4">8</text>
<text x="240.6" y="149">9</text>
<text x="146.6" y="173.7">3</text>
<text x="150.9" y="171.5" transform="rotate(-90 150.9 171.5)">8</text>
<text x="146.6" y="178.8">2</text>
<text x="159.3" y="176.3">1</text>
<text x="150.9" y="183" transform="rotate(-90 150.9 183)">4</text>
</g>
<g font-size="1.8" fill="#0000c2">
<text x="140" y="114.4">Connection</text>
<text x="140" y="116.5">Application</text>
<text x="140" y="118.5">LM324</text>
<text x="147.3" y="118.5">and</text>
<text x="151.7" y="114.4">as</text>
<text x="151.7" y="116.5">Design</text>
<text x="151.9" y="118.5">LM358</text>
<text x="155.1" y="114.4">reccomended</text>
<text x="159.2" y="116.5">Guidelines</text>
<text x="168.7" y="114.4">by</text>
<text x="170.1" y="116.5">for</text>
<text x="140" y="120.6">Devices,</text>
<text x="148.9" y="120.6">Figure</text>
<text x="156" y="120.6">7-1</text>
<text x="152.6" y="170.3">Target</text>
<text x="159.7" y="170.3">Voltage</text>
<text x="167.9" y="170.3">Gain</text>
<text x="173.2" y="170.3">8</text>
</g>
<g font-size="1.7" fill="#0000c2">
<text x="35.6" y="102.6">Keyboard</text>
<text x="35.6" y="104.5">on</text>
<text x="38.8" y="104.5">front</text>
<text x="44.2" y="104.5">of</text>
<text x="44.9" y="102.6">is</text>
<text x="47.1" y="104.5">PCB.</text>
<text x="47.5" y="102.6">pattern</text>
<text x="38.9" y="112.1">Stylus</text>
<text x="45.5" y="112.1">is</text>
<text x="34.9" y="116">banana</text>
<text x="35.6" y="114">attached</text>
<text x="42.6" y="116">plug.</text>
<text x="44.4" y="114">via</text>
<text x="34.9" y="142.6">Diodes</text>
<text x="42" y="142.6">create</text>
<text x="48.7" y="142.6">4th</text>
<text x="52.7" y="142.6">button</text>
<text x="59.5" y="142.6">input</text>
<text x="34.9" y="144.5">as</text>
<text x="38.1" y="144.5">2nd</text>
<text x="42.5" y="144.5">and</text>
<text x="46.9" y="144.5">3rd</text>
<text x="51" y="144.5">button</text>
<text x="57.8" y="144.5">simultaneous</text>
<text x="70.7" y="144.5">press.</text>
</g>
<text font-size="1.7" fill="#0f0f0f" x="55.9" y="112.1">Stylus</text>
<g font-size="1.4" fill="#a90000">
<text x="171.2" y="29.8" transform="rotate(-90 171.2 29.8)">1</text>
<text x="173.7" y="29.8" transform="rotate(-90 173.7 29.8)">2</text>
<text x="176.3" y="29.8" transform="rotate(-90 176.3 29.8)">3</text>
<text x="178.8" y="29.8" transform="rotate(-90 178.8 29.8)">4</text>
</g>
<g font-size="1.4" fill="#006464">
<text x="172.2" y="26.9" transform="rotate(-90 172.2 26.9)">DIN</text>
<text x="174.7" y="26.9" transform="rotate(-90 174.7 26.9)">VDD</text>
<text x="177.3" y="26.9" transform="rotate(-90 177.3 26.9)">VSS</text>
<text x="179.8" y="26.9" transform="rotate(-90 179.8 26.9)">DOUT</text>
</g>
</svg>
